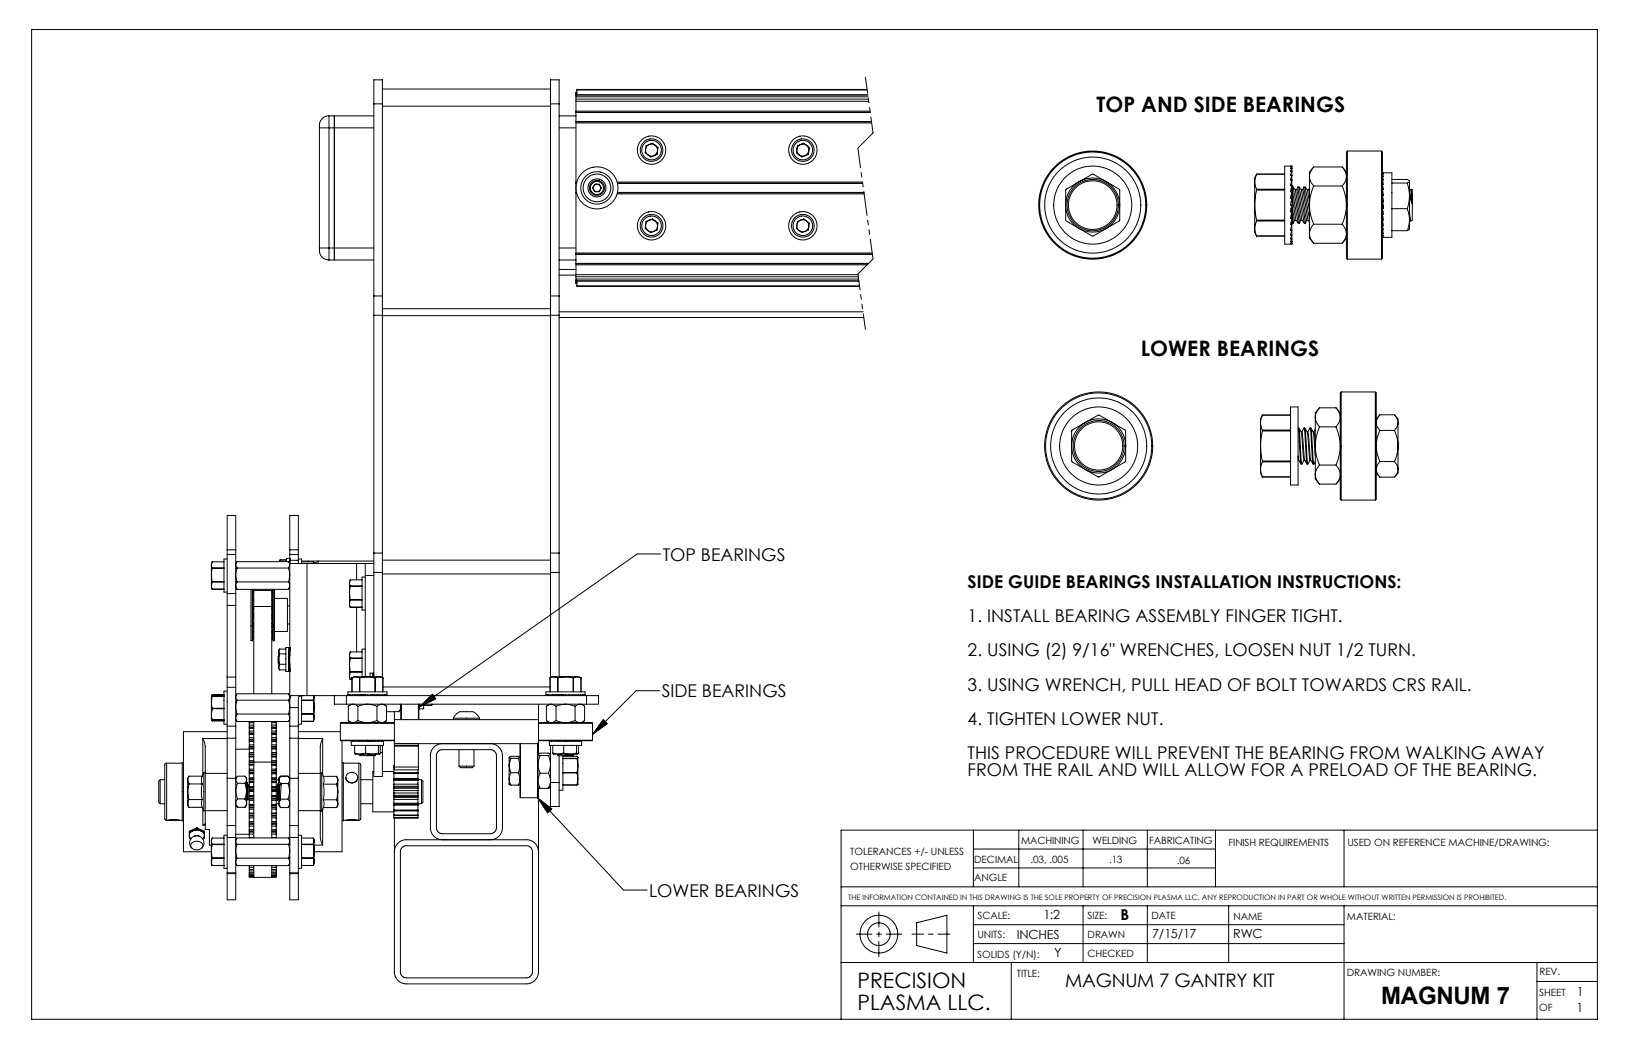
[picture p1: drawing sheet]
<svg xmlns="http://www.w3.org/2000/svg" width="432mm" height="279mm" viewBox="0 0 432 279" stroke-linecap="round" stroke-linejoin="round" font-family="sans-serif">
<g fill="none" stroke="#000" stroke-width=".26">
<path d="M8.4 7.8h414v261.6h-414zM84.5 33.8v32.7l.3 .9 .6 .7 .7 .5 .9 .1M85.1 31.5l.9-.7 1-.2v3.2h-2.5v-1.3zM87 30.6h1.4v3.2h-1.4v34.9M88.4 33.8h10.4M88.4 33.8v34.9h10.4M98.8 30.6h-10.4v3.2M98.8 27.5h2.3M101.1 28.1h44.5M101.1 23.5h44.5M145.6 27.5v55.8M147.8 27.5h-2.2v-6.4h2.2v157.8"/>
<path d="M147.8 33.8h4.5M147.8 30.6h4.5M152.3 25.1h77.2M152.3 29.4h77.8M152.3 26.2h77.3M152.3 32.5h78.2M152.3 29.7h77.8M152.3 32.1h78.1M152.3 29.6h77.8M152.3 26.8h77.4M152.3 25.6h77.3M152.3 24.6h.2"/>
<path d="M152.5 24.4h-.2v7.8M152.5 23.8h76.8M170.7 39.5l.2-.7 .7-.6 .9-.1 .7 .3 .5 .6 .2 .9-.4 .8-.6 .4M170.7 39.5l.1 .8 .6 .7 .7 .3 .8-.2M170.8 38.6l1.7-.7 1.5 1.1-.2 1.8-1.7 .7-1.5-1.1zM210.7 39.5l.6-1.1 1.2-.3 1.1 .7 .3 1.1M210.7 39.5l.1 .7 .3 .5 1 .6 1.2-.4 .5-1M210.8 38.6l1.7-.7 1.5 1.1-.3 1.8-1.7 .7-1.4-1.1zM228.9 20.5l.5 4.1M229.3 23.6h-76.8v1.5M229.6 25.9l.1 1.3M229.9 28.4l.2 1.3"/>
<path d="M230.3 30.9l.5 4.2M230.5 32.2h-78.2v15.9M230.8 35.1l-4 4 .7 5.2M356.3 39.9h9l.2 .3v28l-.2 .3M356.3 39.9l-.3 .3v28l.3 .3M356.3 39.9v28.6M365.3 39.9v28.6M152.3 51.2h.2M152.3 48.1h.2M152.3 48.5h.1M152.3 50.9h.1M152.3 48.1v2.9"/>
<path d="M152.3 51.2v18.5M152.3 48.4h.1M152.4 51l-.1 .2M157 46.1l-1.3 .6-.9 1-.6 1.4 .1 1.4 .6 1.3 1 .9 1.3 .6 1.5-.1 1.3-.6 .9-1 .6-1.3-.1-1.4-.6-1.4-1-.9-1.3-.5h-1.5M157.3 48.7h1.1l.6 1-.6 1h-1.1l-.6-1zM158.4 48l1 .8 .2 .6-.1 .7-.8 1.1-.7 .2h-.6l-1.1-.9-.2-.5 .1-.8 .8-1 .7-.3 .7 .1M158.4 47.8l.6 .3 .6 .6 .2 .7-.1 .8-.3 .7-.6 .5-.7 .2h-.8l-.6-.4-.6-.6-.2-.7 .1-.9 .3-.5 .6-.6 .7-.2 .8 .1M158.5 47.4l.8 .4 .6 .6 .3 .8v1l-.4 .8-.6 .7-.9 .3h-1l-.8-.4-.6-.6-.4-.9v-1l.4-.8 .6-.6 1-.4 1 .1M163.2 51.2h65.3M163.2 48.1h64.9l.1 1.3M163.3 51h65.2M163.3 48.4h64.8"/>
<path d="M163.3 48.5h64.8M163.3 50.9h65.2M170.7 59.5l.2-.7 .7-.6 .9-.1 .7 .3 .5 .6 .2 .9-.4 .8-.6 .5M170.7 59.5l.1 .8 .6 .7 .7 .3 .8-.2M170.8 58.6l1.7-.7 1.5 1.1-.2 1.8-1.7 .7-1.5-1.1zM171.5 56l-1.4 .6-1 1-.5 1.5v1.5l.6 1.3 1 .9 1.5 .6 1.5-.1 1.3-.6 .9-1 .6-1.5-.1-1.4-.6-1.3-1-1-1.5-.5h-1.3M210.7 59.5l.6-1.1 1.2-.3 1.1 .7 .2 1.2-.5 .9-1.2 .4-1-.6-.3-.5-.1-.7M210.8 58.6l1.7-.7 1.5 1.1-.3 1.8-1.7 .7-1.4-1.1zM211.5 56l-1.4 .6-1 1-.5 1.5v1.5l.6 1.3 1 .9 1.5 .6 1.5-.1 1.3-.6 .9-1 .6-1.5-.1-1.4-.6-1.3-.9-1-1.5-.5h-1.4M227.7 45.6l.2 1.3M228.4 50.6l.9 6.3M229.4 58.2l.2 1.3"/>
<path d="M281.8 54.2l.3 2.1 .7 1.6 1.2 1.5 1.4 1M281.8 54.2l.1 4.1 3.5 2.1M285.3 48l-1.4 1.1-1.2 1.5-.6 1.4-.3 2.2M285.4 48l3.4-2 3.7 2M285.4 48l-3.5 2.1-.1 4.1M292.5 48l1.8 1.4 1 1.5 .6 1.9 .2 1.9-.4 1.6-.6 1.6-1.2 1.5-1.4 1M292.5 48l3.6 2.2v8.1l-3.6 2.1M292.5 48l-1.9-.8-2-.1-1.7 .2-1.5 .7M332.3 50.2a16.4 16.4 0 0 0 0 8M332.3 58.4l-.5 2 .5 2M332.3 46l-.5 2 .5 2M332.3 46h.1"/>
<path d="M332.3 46l-.5 1.1v14.3l.5 1M332.3 46h7.4M332.3 58.2h7.4M332.3 50.2h7.4M332.3 58.4h7.4M332.3 50v.2M332.3 58.2v.2M332.3 50h7.4M341.4 53.4h.3M341.4 55l.3 .1zM341.4 55.1l.2 .9M341.5 56.6h.2h-.2l.1 1.1"/>
<path d="M341.5 51.8h.2M341.5 50.5h.2M341.5 58.3h.2l-.2 .1M341.5 58.1l.1 1.3M341.5 48.8l.1 .3M341.5 59.6l.1 1.3M341.5 50h.2M341.6 57.3h.1M341.6 47.4v.2M341.6 46.2v.1M341.6 51.1h.1M341.6 58.7h.1"/>
<path d="M341.6 58.8h.1M341.6 49.7h.1M341.6 55.8h.1M341.6 57.9h.1M341.6 49.4h.3M341.6 59h.4M341.6 45.2v.1M341.6 49.4v9.7M341.6 52.6h.1M341.6 58.9h.1M341.6 43.9l-.4 .1h.4M341.6 44l-.4 .5h.4"/>
<path d="M341.6 44.5l-.4 .8h.4M341.6 45.3l-.4 1h.4M341.6 46.3l-.4 1.3h.4M341.6 47.6l-.4 1.5h.4M341.6 49.1l-.4 1.6h.4M341.6 50.7l-.4 1.7h.4l-.4 1.8h.5M341.6 56l-.4 1.7h.4M341.6 57.7l-.4 1.7h.4M341.6 59.4l-.4 1.5h.4M341.6 54.2l-.4 1.8h.4M341.6 43.9h-1.9v20.6h1.9v-.6M341.6 43.9v.1"/>
<path d="M341.6 44.5h.1M341.6 50.7l-.2 1.7M341.6 49.1l-.1 1.6M341.6 47.6l-.1 1.5M341.6 46.3l-.1 1.3M341.6 45.3v1M341.6 44.5v.8M341.6 44v.5M341.7 50.2l1.6 8.8M341.7 52.3l1 6M341.7 56.9l.3 2.1M341.7 54.8l.6 3.5"/>
<path d="M341.9 49.5l1.7 9.5M341.9 49.4l.6 .8M342.3 58.3l-.3 .7M342.5 50.2l1.4 8.1M342.7 58.3l.6 .7M342.7 58.3h-.4M342.9 50.1l1.4 8.2M342.9 50.1l-.4 .1M343.2 49.5l1.7 9.5M343.2 49.4h.3M343.2 49.4l-.3 .7M343.3 59h.3"/>
<path d="M343.5 49.5l1.7 9.5M343.5 49.4l.6 .8M343.9 58.3l-.3 .7M344.1 50.2l1.4 8.1M344.3 58.3l.6 .7M344.3 58.3h-.4M344.5 50.1l1.4 8.2M344.5 50.1l-.4 .1M344.8 49.5l1.4 8.4M344.8 49.4h.3M344.8 49.4l-.3 .7M344.9 59h.3"/>
<path d="M345.1 49.5l1.1 6.1M345.1 49.4l.6 .8M345.5 58.3l-.3 .7M345.7 50.2l.5 3.3M345.9 58.3l.3 .4M345.9 58.3h-.4M346.1 50.1l.1 1M346.1 50.1l-.4 .1M346.2 49.7l-.1 .4M347.4 49.2a12 12 0 0 0 0 10.1h7.5M347.4 59.3a3.4 3.4 0 0 0 0 5M347.4 44.1a3.4 3.4 0 0 0 0 5.1"/>
<path d="M347.4 44.1l-1.2 1.4v17.4l1.2 1.4M347.4 49.2h7.5M347.4 44.1h7.5M354.9 49.2a12.2 12.2 0 0 1 0 10.1M354.9 59.3a3.4 3.4 0 0 1 0 5h-7.5M354.9 44.1a3.4 3.4 0 0 1 0 5.1M354.9 44.1l1.1 1.4M365.5 53.4l.3 1.4M365.5 51.7l.2 1.7M365.5 47.6l.2 4.1M365.5 46.1l.1 1.5M365.5 48h.1"/>
<path d="M365.5 46.7l.1 .9M365.6 47.6h-.1M365.6 58.4l-.1 1.2M365.6 59.7l-.1 1.1M365.6 57.1l-.1 1.1M365.7 45.7h2.3v17h-2.5h.3l-.3-.3h.3l-.3-.7h.3l-.3-.9h.3l-.3-1.2h.3l-.3-1.4h.3l-.3-1.5h.3l-.3-1.6h.3l-.3-1.7h.3l-.3-1.7h.3l-.3-1.5h.3l-.3-1.4h.3l-.3-1.2h.3l-.3-.9h.3l-.3-.6h.3l-.3-.4h.3h-.3M365.7 56l-.2 .7M365.8 54.8v.3M365.8 54.8l-.3 .3M368 47.4h4.1l.6 .4M368 48.4h4.1M368 55.2h4.1"/>
<path d="M372.1 55.2l.6 2.9M372.1 55.2l.6-3.4v6.3M372.1 48.4l.6-.5v3.9zM372.7 58.1l-.6 2.9M372.7 58.1v2.5l-.6 .4M372.7 51.4l.6 2.3M372.7 57.3l.2 1M372.7 50.2l.6 3.5M372.9 58.3l.1 .1M372.9 58.3h-.2M373.1 50.1l.2 1.2M373.1 50.1l-.4 .1"/>
<path d="M373.1 50l.2 1.3M373.1 50v.1M373.1 50l.3 .2v8.1l-.4 .1-.3-2.1M373.3 51.3v2.4M84.5 65.6h14.3M88.4 65.6v3.1h-1.4M98.8 78.2h2.3M145.6 78.2h2.2M147.8 65.6h4.5M147.8 72.7h4.5M147.8 68.7h4.5M147.8 71.2h4.5"/>
<path d="M152.3 74.3h74.8M152.3 74.2v.8h.2M152.3 70h77M152.3 66.9h78.3M152.3 73.2h74.6M152.3 74.2h74.8M152.3 67.2h78.4M152.3 69.6h77.4M152.3 70v3.8M152.3 72.6h74.6M152.3 67.1h78.4M152.3 74.8h.2"/>
<path d="M152.5 74.3v1.4h74.8M152.5 75.6h74.8M227 73.8h-74.7v.4M227.6 77.9l.2 1.2M229.6 69.7h-77.3v.3M229.8 60.7l.2 1.3M230.1 63.2l.7 5.3-4 3.9 .6 4.2M285.4 60.4l1.3 .6 1.8 .3 1.9-.1 2.1-.8M285.4 60.4l3.4 2 3.7-2M332.3 62.4h.1M332.3 62.4h7.4M341.6 61v1.1"/>
<path d="M341.6 62.2v1M341.6 63.2v.7M341.6 60.9l-.4 1.2h.4M341.6 62.1l-.4 1.1h.4M341.6 63.2l-.4 .7h.4M341.6 63.9l-.4 .5h.4l-.4 .1M356 62.9l-1.1 1.4M356.3 68.5h9M365.5 62.4h.1M365.5 62.7h.1M365.5 60.5h.1M365.5 60.8h.1"/>
<path d="M365.5 61.7h.1M365.6 60.9l-.1 .8M368 61h4.1M98.8 83.3h2.3M101.1 83.4h44.5M101.1 81.6h44.5M147.8 83.3h-2.2v62.9M147.8 82.4h80.4M147.8 83.9h80.6M227.9 80.4l.2 1.2M228.3 82.9l.5 4.2M286.9 111.7l3.5-2 3.7 2"/>
<path d="M286.9 111.7l1.6-.7 1.8-.3 2.3 .3 1.5 .7M286.9 111.7l-1.5 1.1-1.1 1.5-.6 1.4-.3 1.7 .1 2.1 .8 1.9 .9 1.2 1.7 1.5M286.9 111.7l-3.5 2.2v8l3.5 2.2M294.1 111.7l1.3 1 1.2 1.5 .7 1.6 .4 1.9-.4 2.3-.6 1.4-1 1.4-1.6 1.3M294.1 111.7l3.5 2.2v8l-3.5 2.2M333.8 113.9a16.4 16.4 0 0 0 0 8M333.8 109.7a4.3 4.3 0 0 0 0 4M333.8 109.7h.1M333.8 109.7h7.4M333.8 109.7l-.5 1v14.3l.5 1.1M333.8 113.9h7.4M333.8 113.7v.2"/>
<path d="M333.8 113.7h7.4M341.2 107.6h2v20.6h-2zM343.4 113.1h-.2l.7 8.8 .1 .7 .2 .1M344 114.2h.2M344.2 114.2l.6-1.1 .7 8.8 .1 .7 .2 .1M344.2 114.2l.8 7.4M344.8 113.1h.2M345.6 114.2h.2M345.8 114.2l.8 7.4M346.4 113.2l.6 8.7 .2 .7 .2 .1M346.6 113.1h-.2l-.6 1.1M347.2 114.2h.2"/>
<path d="M347.4 114.2l.4 3.4M347.8 113.5l-.4 .7M348.9 112.8a12.2 12.2 0 0 0 0 10.1h4.4M348.9 107.8a3.4 3.4 0 0 0 0 5M348.9 107.8l-1.1 1.4v17.4l1.1 1.4M348.9 112.8h4.4M348.9 107.8h4.4M353.3 112.8a12 12 0 0 1 0 10.1M353.3 107.8a3.4 3.4 0 0 1 0 5M353.3 107.8l1.1 1.4M354.6 103.6h9.1l.2 .3v28l-.2 .3M354.6 103.6l-.2 .3v28l.2 .3"/>
<path d="M354.6 103.6v28.6M363.7 103.6v28.6M364.9 109.6a2.71 2.71 0 0 0 0 4.2M364.9 113.8a9.3 9.3 0 0 0 0 8.2h3.8M364.9 109.6l-1 1.1M364.9 109.6h3.8M368.7 109.6a2.71 2.71 0 0 1 0 4.2h-3.8M368.7 113.8a9.3 9.3 0 0 1 0 8.2M368.7 109.6l1 1.1v14.3l-1 1.1M286.9 124.1l1.9 .7 1.4 .2 1.7-.1 2.2-.8M286.9 124.1l3.5 2 3.7-2M333.8 122.1a4.3 4.3 0 0 0 0 4"/>
<path d="M333.8 126.1h.1M333.8 126.1h7.4M333.8 121.9h7.4M333.8 122.1h7.4M333.8 121.9v.2M343.2 120.5l.2 1.1M343.3 121.6l.7 1M344.8 121.6l-.6 1.1-.7-9.5a4.6 4.6 0 0 1 .8 3.3l.4 4.8 .9 1.3M346.4 121.6l-.6 1.1-.8-9.5a4.6 4.6 0 0 1 .9 3.3l.4 4.8 .9 1.3M347.8 120.4l-.2-3.2a5.9 5.9 0 0 0-1-4l.8 9.5 .4-.7M348.9 122.9a3.4 3.4 0 0 0 0 5.1M353.3 122.9a3.4 3.4 0 0 1 0 5.1h-4.4"/>
<path d="M354.4 126.6l-1.1 1.4M354.6 132.2h9.1M363.9 125l1 1.1M364.9 122a2.71 2.71 0 0 0 0 4.1M368.7 122a2.71 2.71 0 0 1 0 4.1h-3.8M56.1 155.7h.1M56.1 150.2a7.8 7.8 0 0 0 0 3.7M56.1 153.9l-.2 .9 .2 .9M56.1 148.5l-.2 .8 .2 .9M56.1 148.5l-.2 .4v6.4l.2 .5M56.1 155.7h3.1M56.1 153.9h3.1"/>
<path d="M56.1 153.7h3.1M56.1 150.2h3.1M56.1 150.1h3.1M56.1 148.5h3.1M60.1 147.8h-.9v8.7h.9M60.1 146.6h2.2M60.1 145.3h2.2M60.1 156.9h2.2M62.3 153.6v.2M62.3 150.2h.1M62.3 155.3l.4 .5M62.6 148.5l-.3 .4"/>
<path d="M62.7 153.8a1.68 1.68 0 0 0 0 2M62.7 150.2a5.4 5.4 0 0 0 0 3.6M62.7 150.2h13.6M62.7 153.8h13.6M66.4 155.8v13.5l.3 .1M66.4 155.8h.1M66.7 155.8v13.6M66.8 155.8l.1 .4M66.9 156.6h.2M66.9 158.6h.2M66.9 158.4h.2M66.9 156.2v12.7"/>
<path d="M66.9 158.8h.2M66.9 159.8h.2M66.9 157.1h.2M66.9 157.8h.2M66.9 156.3h.2M66.9 156.2h.2M71.9 156.6h.2M71.9 158.6h.2M71.9 158.4h.2M71.9 158.8h.2M71.9 159.8h.2M71.9 157.1h.2"/>
<path d="M71.9 157.8h.2M71.9 156.3h.2M71.9 156.2h.2M72.1 156.2v12.7M72.2 155.8l-.1 .4M72.2 155.8v13.6M72.6 155.8h.1M72.6 155.8v13.5l-.4 .1M72.6 158.2h3.4v8.7h-3.4M74.1 148l-.2 .5M74.1 148h1.6M76.3 153.8a1.68 1.68 0 0 1 0 2h-13.6"/>
<path d="M76.3 150.2a5.4 5.4 0 0 1 0 3.6M76.3 148.5h-13.6l-.4 .8 .4 .9M76.6 147.6v1.3M76.6 147.6h.1M76.6 148.4h.1M76.6 147.8h.1M76.6 146.6h2.3M76.6 155.3l-.3 .5M76.6 148h.1M76.6 147.9h.1M76.6 148.2h.1M76.6 148.1h2.3"/>
<path d="M76.6 145.3h2.3M76.6 147.6h-.9v.9M78.9 147.8h.8v1.1M78.9 148.9v-12.7h-2.3v48.5M79.7 148.3h1.8v.2M79.7 148.5h3.1M81.2 148.9v35M81.5 148.3h17.3M82.8 148.5l.2 .4zM83 148.8h.7l.1 .1M83.7 148.8v.1M84.1 148.3v.6"/>
<path d="M92.6 155a7.8 7.8 0 0 0 0 3.6M92.6 158.6l-.2 1 .2 .9M92.6 153.3l-.2 .8 .2 .9M92.6 153.3l-.2 .4v6.4l.2 .4M92.6 158.6h3.1M92.6 158.5h3.1M92.6 155h3.1M92.6 154.9h3.1M92.6 153.3h3.1M94.3 148.9h2.3v3.2M94.3 148.9h-17.7l-.3-.3 .3 .8-.3 .8M94.3 148.9v4.4"/>
<path d="M96.6 152.5h-.9v8.8h.9M96.6 148.9h2.2M98.8 152.1h-2.2v26.8M98.8 146.2h2.3M98.8 151.3h2.3M101.1 148.1h44.5M101.1 151.7h44.5M145.6 146.2v5.1h2.2M145.6 151.3v27.8M145.6 146.2h2.2M174.7 146.4h-6.2l-57.6 40.5M60.1 160v-23.8h2.2v101.6h-2.2v-6.9"/>
<path d="M60.1 179v12.9M60.1 179h2.2M62.3 160h-2.2v19M66.9 168.9l-.2 .5M66.9 162.5h.2M66.9 163.3h.2M66.9 161h.2M66.9 164.7h.2M66.9 163.1h.2M66.9 162.7h.2M66.9 160.3h5.2M66.9 160.9h.2"/>
<path d="M66.9 160.5h.2M66.9 165.5h.2M66.9 164.8h.2M66.9 165.2h.2M66.9 167h.2M66.9 167.2h.2M66.9 162.2h.2M66.9 163.5h.2M66.9 165.8h.2M66.9 166.8h.2M66.9 167.6h.2M66.9 168.3h.2"/>
<path d="M66.9 168.7h.2M66.9 168.9h.2M71.9 162.5h.2M71.9 163.3h.2M71.9 161h.2M71.9 164.7h.2M71.9 163.1h.2M71.9 162.7h.2M71.9 160.9h.2M71.9 160.5h.2M71.9 165.5h.2M71.9 164.8h.2"/>
<path d="M71.9 165.2h.2M71.9 167h.2M71.9 167.2h.2M71.9 162.2h.2M71.9 163.5h.2M71.9 165.8h.2M71.9 166.8h.2M71.9 167.6h.2M71.9 168.3h.2M71.9 168.7h.2M71.9 168.9h.2M72.1 168.9h.1"/>
<path d="M72.1 168.9l.1 .5M73.7 173.3l-.1 .1v1.8l.1 .2M73.9 177v.1M73.9 175.6l-.2 .7 .2 .8M73.9 172.8a4.6 4.6 0 0 0 0 2.8M73.9 171.6l-.2 .6 .2 .6M73.9 177.1h1.7M73.9 171.6h1.7M73.9 171.6l-.2 .4v4.7l.2 .4M73.9 175.6h1.7M73.9 172.8h1.7M76 160.2h.6"/>
<path d="M76 164.9h.6M76.4 171.2l.1 6.3zM76.4 174.5l.1 .4M76.4 175.1l.1 .2M76.5 172.7l.1 .6M76.5 173.9l-.1 .1M76.5 173.3l-.1 .2M76.5 172h.1M76.5 176.7h.1M76.5 171.6h.1M76.5 175.5h.1M76.5 171.3h.1"/>
<path d="M76.5 171.2h.1M76.5 175.5l.1-.1v.8M76.5 173.1v2.4M76.6 173.1h.1M76.6 172h.1M76.6 176.7h.1M76.6 171.6h.1M76.6 171.3h.1M76.6 171.2h.1M76.6 173.3h.1M76.6 172.2v.9M76.6 173.3v-2.1h-1v6.3h1v-2"/>
<path d="M92.6 160.5h.1M92.6 174.1a7.8 7.8 0 0 0 0 3.6M92.6 177.7l-.2 .9 .2 1M92.6 172.3l-.2 .8 .2 1M92.6 172.3l-.2 .5v6.3l.2 .5M92.6 160.5h3.1M92.6 179.6h.5M92.6 177.7h3.1M92.6 177.5h3.1M92.6 174.1h3.1M92.6 173.9h3.1M92.6 172.3h3.1"/>
<path d="M92.6 179.6h.1M93.1 179.2l1-.3 1 .3M93.1 179.2h.1M93.1 179.2l.5-.3h7.1l.5 .3M93.1 179.2v3.7M94.3 160.5v11.8M95.1 179.2h.1a7.9 7.9 0 0 1 3.9 0M95.1 179.2v3.7M95.2 179.2v3.7M96.6 171.6h-.9v7.3M98.8 178.6h.1M98.8 177.9l-.2 .1h.2l-.2 .6h.2"/>
<path d="M98.8 178.6l-.1 .3M98.8 177.9v.7M98.8 177.9h-.9v1M98.8 178.6v.3M98.8 178.9v-157.8h2.3v158M99.1 179.2h.2M99.1 179.2v3.7M99.3 179.2l.9-.3 1 .3M99.3 179.2v3.7M101.2 179.2h.1M101.2 179.2v3.7M145.5 179.2l1-.3 .9 .3"/>
<path d="M145.5 179.2h.1M145.5 179.2l.5-.3h7.1l.5 .3M145.5 179.2v3.7M147.4 179.2h.2M147.4 179.2v3.7M147.6 179.2a7.9 7.9 0 0 1 3.9 0M147.6 179.2v3.7M151.5 179.2a2.52 2.52 0 0 1 2.1 0M151.5 179.2v3.7M151.6 179.2v3.7M153.6 179.2h.1M153.6 179.2v3.7"/>
<path d="M53.6 195.2l.7 2.1v21.9h1.1v4.2h.5M53.6 195.2v9.6M53.6 195.2h6.5M55.9 183.9l.2 .2M55.9 190.2v.1M55.9 183.9v6.3M55.9 190.2l.2 .1M55.9 183.8v.1M56 190.3l.1 .2M56.1 190.4v.1M56.1 187.3l-.2 1.5 .2 1.5M56.1 184.1a6.4 6.4 0 0 0 0 3.2"/>
<path d="M56.1 187.3h3.1M56.1 190.5h3.1M56.1 190.3h.1M56.1 190.5h.1M56.1 190.3h3.1M56.1 187.2h3.1M56.1 184.1h3.1M56.1 184h3.1M59.2 183.6h-3.1l-.1 .2M59.2 183.8l-3.3 .1M60.1 191.9v3.2h2.2M60.1 193.4h-11.6v31.7h7.4"/>
<path d="M60.1 182.7h-.9v8.7h.9M60.1 185.4v.1M60.1 191.9h2.2M60.1 181.7h2.2M60.1 195.1v26.3M62.3 185.5h.1M62.3 198h3.6M62.3 190.2l.4 .5M62.6 183.5l-.3 .4M62.6 183.5l-.3 .7 .4 .9M62.7 183.4h13.6l.3 .8-.3 .9a5.4 5.4 0 0 1 0 3.6M62.7 190.7h13.6"/>
<path d="M65.9 199.3h1.2M65.9 199.9h1.2M65.9 199.5h1.2M65.9 197.9h1.2M65.9 197.3h1.2M65.9 197.5h1.2M65.9 195.4h1.2M65.9 195.7h1.2M65.9 194h1.2M65.9 193.7h1.2M65.9 192.4h1.2M65.9 192.2h1.2"/>
<path d="M65.9 190.8h1.2M65.9 190.7v1M65.9 192.2v1.1M65.9 193.7v1.3M65.9 195.4v1.5M65.9 197.3v1.6M65.9 199.3v1.8M65.9 198h1.2M65.9 196h1.2M65.9 194.2h1.2M65.9 192.5h1.2M65.9 191h1.2"/>
<path d="M67.1 198.9h-1.2v.4M67.1 196.9h-1.2v.4M67.1 195h-1.2v.4M67.1 193.3h-1.2v.4M67.1 191.7h-1.2v.5M67.1 183.4v-27.3h4.8v27.3M67.1 190.7v10.7h-1.2M71.9 199.3h1.1M71.9 199.9h1.1M71.9 199.5h1.1M71.9 197.9h1.1M71.9 197.3h1.1"/>
<path d="M71.9 197.5h1.1M71.9 195.4h1.1M71.9 195.7h1.1M71.9 194h1.1M71.9 193.7h1.1M71.9 192.4h1.1M71.9 192.2h1.1M71.9 190.8h1.1M71.9 198.9h1.1M71.9 190.7v30.8M71.9 198h1.1M71.9 196.9h1.1"/>
<path d="M71.9 196h1.1M71.9 195h1.1M71.9 194.2h1.1M71.9 193.3h1.1M71.9 192.5h1.1M71.9 191.7h1.1M71.9 191h1.1M73 190.7v30.8M76.3 188.7h-13.6a1.68 1.68 0 0 0 0 2M76.3 188.7a1.68 1.68 0 0 1 0 2M76.3 185.1h-13.6a5.4 5.4 0 0 0 0 3.6M76.3 183.5l.3 .4"/>
<path d="M76.6 184.7l.1-.5 .4-.3h81.2v2.2h-3.2M76.6 191.9v3.2h2.3M76.6 190.2l-.3 .5M76.6 187v4.9M76.6 195.1v35.6M76.6 191.9h2.3M76.7 185.1l-.1 .1M76.7 188.6l-.1 .1M78.9 193.4h11.1M78.9 187v50.8h-2.3v-6.9M78.9 195.2h6.4M79.7 183.9v7.5h-.8"/>
<path d="M79.7 188.8h3.1M79.7 190.7h3.1M79.7 188.7h3.1M79.7 185.2h3.1M79.7 185h3.1M80.2 183.9l-1 .1-.2 .3-.1 2.7h-2.3v-2.3M82.8 185.2a7.3 7.3 0 0 1 0 3.5M82.8 188.7a2.6 2.6 0 0 1 0 2M82.8 185l.3-1.1v6.3l-.3 .5h-3.1M82.8 185v.2M82.9 190.6l-.1 .1M85.3 195.2l-.6 2.1v17"/>
<path d="M85.3 195.2v9.6M88.4 183.9v2.2h66.7M90 191.2h14.3l-14.2-.2-.1 4.7M90 195.7h14.3zM90.4 195.8v29.3h-7.3M91.6 183.9v2.2M92 183.6l.1 .2M92.1 183.8v-.2l.2 .2M92.1 183.8l-.1-.9h10.3v.9M92.1 186.7l.3-.2a1.65 1.65 0 0 1 2.2 .2M92.1 186.7v3.8l.3 .2a1.65 1.65 0 0 0 2.2-.2M92.1 190.5l.7 .5"/>
<path d="M92.3 183.8h-.2M92.3 183.8v-.2l.4 .2M92.6 183.8h-.3M92.7 183.8v-.2l.5 .2M92.8 186.1l-.7 .6M92.9 195.8h8.5v1.2h-8.5zM93.1 183.8h-.4M93.2 183.8v-.2l.6 .2M93.7 183.8h-.5M93.8 199.1l.2 .3h1.2M93.8 199.1l1.4 .3M93.8 197v2.1"/>
<path d="M93.8 183.8v-.2l.8 .2M93.9 183.8v.1M94.4 183.8h-.6M94.4 195.8h.7M94.6 183.8v-.2l.8 .2M94.6 186.7l.7-.2a5.9 5.9 0 0 1 4.4 .2M94.6 190.5l.7 .2a5.9 5.9 0 0 0 4.4-.2M94.6 186.7v3.8M94.7 183.8v.1M94.8 183.8v.1M94.9 183.8v.1M95 199.5l.1 .2h4.1v-.1"/>
<path d="M95.1 183.8v.1M95.1 199.4h.1M95.1 199.4v.1M95.1 195.8h.6M95.2 183.8h-.6M95.3 183.8v.1M95.4 183.8v-.2l.8 .2M95.4 183.8l.6 .1M95.6 199.4h-.5M95.6 183.8v.1M95.7 195.8h.1M95.9 195.8l.3 .1"/>
<path d="M95.9 183.8v.1M96.1 199.4l-1 .1M96.2 183.8v-.2l1 .2M96.3 183.8h.1M96.7 199.1l-1.5 .3M96.7 199.1l1.7 .3h-3.2M96.7 197v2.1M96.7 183.7l-.5 .1M96.7 183.7v.2v-.2M96.7 195.8l.1 .1M96.8 195.9h-.1M97.4 199.6h1.2"/>
<path d="M97.6 195.8l-.8 .1M97.6 183.7v.2M98 183.8v.1M98 183.7l.9 .1M98.4 183.8v.1M98.4 195.8l-.8 .1M98.6 199.4l-1.2 .2M98.7 183.8v.1M98.9 183.8v-.2l.8 .2M98.9 183.8l-1.7-.2v.3M98.9 183.8h.8M99 183.8v.1"/>
<path d="M99.2 199.6h-.6M99.2 199.6l-.1-.2-1.7 .2M99.2 199.6h.1M99.3 183.8v.1M99.4 183.8v.1M99.5 183.8v.1M99.7 186.7l.3-.2a1.62 1.62 0 0 1 2.2 .2M99.7 186.7v3.8l.3 .2a1.62 1.62 0 0 0 2.2-.2M99.7 183.8v-.2l.8 .2M99.7 183.8h.8M99.9 195.8l-1.5 .1M100 183.8h-.3"/>
<path d="M100.1 199.1l-1.7 .3h1.9M100.1 197v2.1M100.1 199.1l.2 .3M100.5 183.8v-.2l.6 .2M100.5 183.8h.6M100.5 197v2.1l-.2 .3M100.5 198.9h.6M100.6 183.8h-.1M101.1 198.9v6.4h-2.3v-5.6M101.1 197v1.9M101.1 183.8h.5M101.2 183.8h-.1"/>
<path d="M101.2 181.6h44.3M101.5 186.1l.7 .6M101.6 183.8v-.2l.4 .2M101.6 183.8l-.5-.2v.3M101.6 183.8h.4M101.7 183.8h-.1M102 183.8v-.2l.2 .2M102 183.8h.2M102.2 190.5l-.7 .5M102.2 186.7v3.8M102.2 183.8v-.2l.1 .2M102.2 183.8h.1"/>
<path d="M104.3 188.1v9h6.3h-6.3v5.7M104.3 190.2h38.1M104.3 196.6h38.1M105.8 186.1a1.63 1.63 0 0 1-.3 2h-3.3M106 187.5l-.5 .6M106 186.1l.1 4.1v-4.1M110.6 186.1v4.1l.2-4.1v.3M110.6 196.6v6.9h-6.3v-.7M110.8 186.2h.1M110.8 186.4h.1M110.8 186.9h.1M110.8 187.2h.1"/>
<path d="M110.8 186.4v.5M110.8 186.9v.3M110.8 186.1v1.3M112 186.1v1.3l-1.2-.1M112 186.5h2.1M114.1 186.1v.4M114.3 186.1l-.2 .4M115.8 198.6l.9-.4h13.2l1 .6 .4 .9v19.1l-.2 .7-.4 .5-1 .4h-12.7l-.7-.2-.6-.4-.3-.8v-19.5zM117 196.6l-1.3 .2-1 .7-.5 .8-.4 1.1v19.7l.4 1.2 .5 .7 1 .7 1.3 .3M119.9 189.8l.8-1.1 .9-.6h3.5l1.1 .9 .6 .8M119.9 189.8v.4M119.9 189.8h6.9"/>
<path d="M121.4 198.2v4.3M125.3 198.2v4.3M126.8 189.8v.4M129.7 196.6l1.3 .2 .9 .7 .7 1 .3 1.2-.1 19.6-.3 1-.6 .7-.9 .7-1.3 .3M137.6 196.6v14.3zM142.1 196.6v14.3zM142.4 195.7h14.3zM142.4 191.2h14.3zM142.4 186.1v13.1M142.8 199.7l-.5-.3 .5-.3h2.2l.6 .3-.6 .3 .1 .3a5.1 5.1 0 0 1-.1 4.4M144.4 183.6l.1 .2M144.5 183.8v-.2l.2 .2"/>
<path d="M144.5 183.8l-.1-.9h10.3v.9M144.5 186.7l.3-.2a1.65 1.65 0 0 1 2.2 .2M144.5 186.7v3.8l.3 .2a1.65 1.65 0 0 0 2.2-.2M144.5 190.5l.7 .5M144.7 183.8h-.2M144.7 183.8v-.2l.4 .2M145 199.7h-2.2l-.1 .3a5 5 0 0 0 .1 4.4M145 183.8h-.3M145.2 186.1l-.7 .6M145.3 195.8h8.5v1.2h-8.5zM145.5 183.8h-.4M145.6 197v9.8"/>
<path d="M146.1 183.8l-1-.2v.2M146.2 199.1l.2 .3h1.2M146.2 199.1l1.4 .3M146.2 197v2.1M146.2 183.8v-.2l.8 .2M146.2 183.8l-.6-.2v.3M146.7 183.8h.2M146.8 183.8h-.6M146.8 195.8h.6M147 183.8v-.2l1.4 .3M147 186.7l.7-.2a5.9 5.9 0 0 1 4.4 .2M147 190.5l.7 .2a5.9 5.9 0 0 0 4.4-.2"/>
<path d="M147 186.7v3.8M147.1 183.8v.1M147.2 183.8v.1M147.3 183.8v.1M147.4 199.5l.1 .2h4.1v-.1M147.4 183.8v.1M147.5 183.8v.1M147.5 199.4h.1M147.5 199.4l-.1 .1M147.5 195.8h.6M147.6 183.8h-.6M147.7 183.8v.1"/>
<path d="M147.8 199.7v13.5h-2.2v-6.4M148 199.4h-.5M148 183.8v.1M148.1 195.8h.1M148.3 195.8l.3 .1M148.5 199.4l-1.1 .1M148.6 183.8l-.8-.2-.1 .3M148.6 183.8v-.2l.9 .2M148.7 183.8h.1M148.8 199.9h3.8l.2 .3M148.8 199.7v9.2h-1M149.1 199.1l-1.5 .3"/>
<path d="M149.1 199.1l1.6 .3h-3.1M149.1 197v2.1M149.1 183.7l-.5 .1M149.1 183.7v.2v-.2M149.1 195.8l.1 .1M149.2 195.9h-.1M149.8 199.6h1.2M150 195.8l-.8 .1M150 183.7v.2M150.4 183.8v.1M150.4 183.7l.9 .1M150.7 183.8v.1"/>
<path d="M150.8 195.8l-.8 .1M151 199.4l-1.2 .2M151.1 183.8v.1M151.3 183.8v-.2l.8 .2M151.3 183.8l-1.8-.2v.3M151.3 183.8h.8M151.4 183.8v.1M151.5 199.4l-1.7 .2M151.6 199.4v.2M151.6 199.6h-.6M151.6 183.8v.1M151.8 183.8v.1"/>
<path d="M151.9 183.8v.1M152 183.8v.1M152.1 186.7l.3-.2a1.62 1.62 0 0 1 2.2 .2M152.1 190.5l.3 .2a1.62 1.62 0 0 0 2.2-.2M152.1 186.7v3.8M152.1 183.8v-.2l.7 .2M152.1 183.8h.7M152.3 195.8l-1.5 .1M152.3 183.8h-.2M152.4 199.1l-1.7 .3h2M152.4 197v2.1M152.4 199.1l.3 .3"/>
<path d="M152.8 183.8v-.2l.7 .2M152.8 183.8h.7M152.9 197v2.1l-.2 .3M153 183.8h-.2M153.5 183.8v-.2l.5 .2M153.5 183.8h.5M153.5 183.8h.1M153.9 186.1l.7 .6M154 183.8v-.2l.4 .2M154 183.8h.4M154.1 183.8h-.1M154.4 183.8v-.2l.2 .2"/>
<path d="M154.4 183.8h.2M154.6 190.5l-.7 .5M154.6 186.7v3.8M154.6 183.8v-.2l.1 .2M154.6 183.8h.1M155.1 183.9v2.2M156.7 191.2v4.5M174.5 182.6h-6.3l-11.5 11.5M42.4 212.4h1.2M42.4 206.1h1.2M42.4 206.1l-.4 .4v5.6l.4 .3M42.4 206.1v6.3"/>
<path d="M44.1 201.7l-.5 .4v14.4l.5 .3M44.1 216.8h4.1M44.1 201.7h4.1M44.1 201.7v15.1M44.3 216.8l1.5-.1 1.7 .1M48.5 201.6h-.3v15.4h.3M50 207.2a6.9 6.9 0 0 0 0 4.1M50 211.3a1.82 1.82 0 0 0 0 2.1M50 205.2a1.82 1.82 0 0 0 0 2M50 205.2l-.4 .5v7.2l.4 .5M50 205.2h3.5M50 211.3h3.5"/>
<path d="M50 213.4h3.5M50.9 219.6l-.6 .5-.2 .6M51.2 219.6l.8-.2 .9 .2M51.2 219.6h-.3M52 218.8l-1.9 .9v.3l.8-.4M52 218.8l2 .9v.3l-.9-.4M52 218.8v.4l-.8 .4M52 219.2l.9 .4M52.9 219.6h.2M53.1 219.6l.7 .5 .2 .6M53.4 207.2l-.1 2.6 .2 1.5M53.5 213.4l.4 1"/>
<path d="M53.5 211.3a2.6 2.6 0 0 0 0 2.1M53.5 205.2a2.6 2.6 0 0 0 0 2h-3.5M53.6 213.8v4.3h.7M53.9 204.2l-.4 1M53.9 214.4h.4M53.9 204.2h.4M53.9 204.2v10.2M54.3 218l-.3-.1-.4 .2M54.3 204.4h5.8M54.3 214.3h5.8M60.1 218.2h2.2M62.3 211.5l.1 .1"/>
<path d="M62.3 207.2l.2 .2M62.3 212.9l.5 .5M62.7 205.3l-.4 .4h-2.2M62.8 207.1a1.19 1.19 0 0 1 0-1.9h1.9a1.22 1.22 0 0 1 0 1.9M62.8 213.4h1.9M64.7 211.2h-1.9l-.1 .1a1.52 1.52 0 0 0 .1 2.1M64.7 211.2l.2 .1a1.52 1.52 0 0 1-.2 2.1M64.7 207.1h-1.9a4.8 4.8 0 0 0 0 4.1M64.7 207.1a4.8 4.8 0 0 1 0 4.1M64.8 205.3l.4 .4v7.2l-.5 .5M65.2 210.6l.1 .5M65.2 206.9v.1"/>
<path d="M65.2 211.2h.1M65.3 206.9l.3 .5-.1 4.1M65.6 208l-.3-1.1 .2 4.5-.2-.3M65.9 219.4h1.2M65.9 208.9h1.2M65.9 211.2h1.2M65.9 201.6h1.2M65.9 210.4h1.2M65.9 208.1h1.2M65.9 206.6h1.2M65.9 212.7h1.2M65.9 205.8h1.2"/>
<path d="M65.9 213.5h1.2M65.9 204.4h1.2M65.9 208.3h1.2M65.9 210.6h1.2M65.9 208.8h1.2M65.9 211.1h1.2M65.9 206.5h1.2M65.9 214.9h1.2M65.9 206h1.2M65.9 212.9h1.2M65.9 203.6h1.2M65.9 213.3h1.2"/>
<path d="M65.9 215.7h1.2M65.9 204.2h1.2M65.9 202.2h1.2M65.9 203.8h1.2M65.9 215.1h1.2M65.9 215.5h1.2M65.9 202h1.2M65.9 217.9h1.2M65.9 217.3h1.2M65.9 200h1.2M65.9 217.7h1.2M65.9 220h1.2"/>
<path d="M65.9 219.8h1.2M65.9 210.3h1.2M65.9 209.2h1.2M65.9 201.4v1.9M65.9 203.6v2M65.9 205.8v2.1M65.9 208.1v13.4M65.9 206.9h1.2M65.9 212.6h1.2M65.9 211.6h1.2M65.9 204.5h1.2M65.9 213.9h1.2"/>
<path d="M65.9 202.3h1.2M65.9 217.2h1.2M65.9 216.2h1.2M65.9 218.4h1.2M67.1 207.9h-1.2v.2M67.1 205.6h-1.2v.2M67.1 203.3h-1.2v.3M67.1 201.1h-1.2v.3M71.9 219.4h1.1M71.9 208.9h1.1M71.9 211.2h1.1M71.9 201.6h1.1"/>
<path d="M71.9 210.4h1.1M71.9 208.1h1.1M71.9 206.6h1.1M71.9 212.7h1.1M71.9 205.8h1.1M71.9 213.5h1.1M71.9 204.4h1.1M71.9 208.3h1.1M71.9 210.6h1.1M71.9 208.8h1.1M71.9 211.1h1.1M71.9 206.5h1.1"/>
<path d="M71.9 214.9h1.1M71.9 206h1.1M71.9 212.9h1.1M71.9 203.6h1.1M71.9 213.3h1.1M71.9 215.7h1.1M71.9 204.2h1.1M71.9 202.2h1.1M71.9 203.8h1.1M71.9 215.1h1.1M71.9 215.5h1.1M71.9 202h1.1"/>
<path d="M71.9 217.9h1.1M71.9 217.3h1.1M71.9 200h1.1M71.9 217.7h1.1M71.9 220h1.1M71.9 219.8h1.1M71.9 210.3h1.1M71.9 209.2h1.1M71.9 207.9h1.1M71.9 206.9h1.1M71.9 212.6h1.1M71.9 211.6h1.1"/>
<path d="M71.9 205.6h1.1M71.9 204.5h1.1M71.9 213.9h1.1M71.9 203.3h1.1M71.9 202.3h1.1M71.9 217.2h1.1M71.9 216.2h1.1M71.9 201.1h1.1M71.9 218.4h1.1M73 201.4h-5.9v20.1M73 212.4h.7M73 206.1h.7"/>
<path d="M73.3 209.6l.2 1.9 .1-.3M73.3 208l.3 3.2M73.3 207.5l.4 3.7M73.3 207.5l.1 4M73.6 207.1l-.3 .4M73.6 211.2h.1M73.7 207l.3 4.7 .4-4.7 .1 .1-.8 .6M73.7 207h-.1M73.7 211.2l.2 .3M73.7 212.3l.5 1.2M73.7 212.3v.6l.4 .5M74 205.4l-.1 .3"/>
<path d="M74.1 205.2l-.4 .5v3.5l.5-2.1M74.1 205.3l-.4 .5M74.1 213.4l.1 .1M74.2 207.4l-.1 .1M74.2 211.2l-.5 1.1M74.2 211.2l-.5-2v3.1M74.2 205.1h1.9M74.2 211.2h1.9M74.2 207.1h1.9M76.1 211.2a1.51 1.51 0 0 1 0 2.3h-1.9M76.1 207.1a4.6 4.6 0 0 1 0 4.1M76.1 205.2h-1.9a1.19 1.19 0 0 0 0 1.9"/>
<path d="M76.2 205.2l.4 .5M76.4 205.4l.1 .3M76.6 205.8l-.4-.5a1.11 1.11 0 0 1-.1 1.8M76.6 211.5v.1M76.6 207.3l-.1 .2M76.6 212.9l-.5 .6M76.6 205.7h2.3M76.6 218.2h2.3M78.9 204.4h5.8M78.9 214.3h5.8M84.7 204.3h.4l.4 .9M84.7 214.3v7l.6 2.1"/>
<path d="M84.7 214.4h.4M85.1 204.3v10.1M85.3 213.9v9.5h-2.2M85.5 213.5l-.4 .9M85.5 205.2l.2 .8-.2 1.3 .2 2.4-.2 1.7M85.5 211.4l.2 .8-.2 1.3M85.5 207.3h3.5M85.5 205.2h3.5M85.5 213.5h3.5M85.5 211.4h3.5M89 205.2a1.85 1.85 0 0 1 0 2.1M89 205.2l.3 .6v3.5l-.3-2"/>
<path d="M89.3 209.3v3.1l-.3-1zM89.3 212.4l-.3 1.1M89.3 212.4v.5l-.3 .6M90.4 201.6h.4v15.4h-.4M90.8 216.8h4.1M90.8 201.7h4.1M91.4 205.5a1.59 1.59 0 0 0 1.6 1.5 1.59 1.59 0 0 0 1.6-1.5M91.4 216.8l1.5-.1 1.7 .1M91.8 204.6a1.56 1.56 0 0 1 1.9-.3 1.56 1.56 0 0 1 .8 1.7 1.52 1.52 0 0 1-2.1 .8 1.52 1.52 0 0 1-.6-2.2zM94.9 201.7l.3 .1 .2 .4v14.1l-.2 .4-.3 .1M94.9 201.7v15.1M95.4 212.4h3.2"/>
<path d="M95.4 206.1h3.2M98.8 203.9h-.2v10.7h5.6M101.1 203.9h3.1M104.2 212.6h.1M104.2 214.4h6.3M104.2 207.8h6.3M104.2 210.8h6.3M104.2 206h6.3M104.2 212.6h6.3M104.2 215.6h6.3M104.2 208.4h6.3M104.2 207.3h6.3"/>
<path d="M104.2 211.3h6.3M104.2 216.2h6.3M104.2 208h6.3M104.2 203v.1M104.2 209h6.3M104.2 209.6h6.3M104.2 210.2h6.3M104.2 210.5h6.3M104.2 206.3h6.3M104.2 212.3h6.3M104.2 204.5h6.3M104.2 205.8h6.3"/>
<path d="M104.2 212.8h6.3M104.2 214.1h6.3M104.2 203h.1M104.2 215.4h6.3M104.3 203.1l-.1 1.1M104.3 202.4l-.1 .6M104.3 202.4h-.1M104.3 202.8h6.3M110.5 212.6h.1M110.5 212.4h.9M110.5 206.1h.9M110.5 203.5v12.7h-6.3v-12h6.3"/>
<path d="M111.4 206.1l.4 .4v5.6l-.4 .3M111.4 206.1v6.3M121.4 202.5l.4 .4h3.1l.4-.4M121.4 202.5h3.9M134.6 200.2l.5-.3h1.9l.5 .3-.5 .2M135.1 204.3l-.5-1.9v4.9l.5 .2M135.1 200.4l-.5-.2v2.2l.5-2h1.9M135.1 207.5h1.9M137 204.3h-1.9l-.1 .2a2.97 2.97 0 0 0 .1 3M137 204.3l.2 .2a3 3 0 0 1-.2 3M137 200.4a4.1 4.1 0 0 1 0 3.9M137.5 207.3l-.5 .2"/>
<path d="M137.6 210.9h4.5M142.1 210.9l22.8 24.4h6.2M142.3 208.1l.5 .3M142.4 208.2v48.7l-.2 1.1-.5 .8-1 .9-.9 .3-32.3 .1-1.5-.4-1.1-.9-.6-1.6v-41M142.8 208.4h2.2M145 204.4h-2.2l-.2 .5a3.7 3.7 0 0 0 .2 3.5M145 204.4l.3 .5a3.9 3.9 0 0 1-.3 3.5M145.6 208.1l-.6 .3M145.6 206.8h2.2M148.8 204.2h3.8M148.8 204.3h3.8M148.8 207.5h3.8"/>
<path d="M148.8 200.5h3.8M148.8 200.4h3.8M152.6 204.3l.2 1.6M152.6 200.5a7.3 7.3 0 0 1 0 3.7M152.6 200.4v.1M152.6 204.2v.1M152.8 205.9v1.4l-.2 .2M152.8 205.9l-.2 1.6M152.8 200.2v5.7M152.8 200.2l-.2 .2M257.4 219.4v15M269.4 219.4v15"/>
<path d="M286.4 219.4v15M303.4 219.4v15M321.4 219.4v15M355.4 219.4v15M422.4 219.4h-200v50M50.1 220.9l.4 .8M50.1 220v1.6l.4 .2M50.8 222.7a1.86 1.86 0 0 1 2.9 .7 1.67 1.67 0 0 1-1.7 1.3 1.67 1.67 0 0 1-1.6-1.3zM51.6 220.9l-.2 .1M52 220.9a1.89 1.89 0 0 0-1.7 1.2 1.89 1.89 0 0 0 .5 2.1M52.2 220.9h-.5M52.3 220.9l.4 .1"/>
<path d="M52.3 220.9a1.89 1.89 0 0 1 1.6 1.4 1.89 1.89 0 0 1-.6 1.9M54 220.9l-.4 .8M54 220.9v.7l-.4 .2M54 220v.9M56.1 228.7v.1M56.1 223.3a7.8 7.8 0 0 0 0 3.6M56.1 226.9l-.2 .9 .2 1M56.1 221.5l-.2 .8 .2 1M56.1 221.5l-.2 .5v6.3l.2 .5M56.1 228.8h3.1M56.1 226.9h3.1M56.1 226.8h3.1"/>
<path d="M56.1 223.3h3.1M56.1 223.1h3.1M56.1 221.5h3.1M60.1 230.7v.2h2.2M60.1 220.8h-.9v8.7h.9M60.1 230.7h2.2M62.3 226.7v.1M62.3 223.2v.1M62.3 221.4h-2.2v9.3M62.3 222l.3-.4-.3 .7 .4 .9M62.3 220.5h3.6M62.3 228.3l.4 .5"/>
<path d="M62.7 221.5h13.6l.3 .8-.3 .9a5.4 5.4 0 0 1 0 3.6M62.7 228.8h13.6M65.9 228.8v.5h1.2M65.9 229.8v.4h1.2M65.9 230.7v.3h1.2M65.9 231.3v.2h1.2M65.9 231.7l1.2 .1h-1.2M65.9 221.4h1.2M65.9 229.3v.5M65.9 230.2v.5M65.9 231v.3M65.9 231.5v.2"/>
<path d="M65.9 231.8h.1M65.9 220.5h1.2M65.9 229.8h1.2M65.9 230.7h1.2M65.9 231.3h1.2M65.9 231.7h1.2M67.1 228.8v3.1h4.8v-3.1M71.9 221.4h1.1M71.9 220.5h1.1M71.9 229.3h1.1M71.9 229.8h1.1M71.9 230.2h1.1"/>
<path d="M71.9 230.7h1.1M71.9 231h1.1M71.9 231.3h1.1M71.9 231.5h1.1M71.9 231.7h1.1M73 228.8v3h-1.1M76.3 226.8h-13.6a1.68 1.68 0 0 0 0 2M76.3 226.8a1.68 1.68 0 0 1 0 2M76.3 223.2h-13.6a5.4 5.4 0 0 0 0 3.6M76.3 221.6l.3 .4M76.6 230.7v.2h2.3M76.6 230.7h2.3"/>
<path d="M76.6 228.3l-.3 .5M76.6 221.4h2.3M76.7 223.2l-.1 .1M76.7 226.7l-.1 .1M78.9 220.8h.8v8.7h-.8M79.7 228.8h3.1M79.7 226.9h3.1M79.7 226.8h3.1M79.7 223.3h3.1M79.7 223.1h3.1M79.7 221.5h3.1M82.8 223.3a7.3 7.3 0 0 1 0 3.5"/>
<path d="M82.8 226.8a2.6 2.6 0 0 1 0 2M82.8 221.5l.3 .8-.3 .8M82.8 221.5l.3 .5v6.3l-.3 .5M82.8 223.1v.2M82.9 228.7l-.1 .1M104.3 225.1l.2-1.2 .7-1 .8-.6 1.1-.3h32.5l1.1 .3 .8 .6 .6 1 .3 1.2M106.3 224l.9-.4h32.2l.9 .4 .5 1.1v31.8l-.5 1.1-1.1 .5h-31.7l-1.2-.5-.4-.9v-32.2zM222.4 234.4h200M222.4 239.4h200M257.4 239.4v15M257.4 224.4h64M257.4 229.4h64"/>
<path d="M286.4 239.4v15M303.4 239.4v15M324.9 239.4v15M355.4 239.4v30M222.4 254.4h200M226.4 246.9h4.1M231.8 246.9h1.3M232.4 241v4.1M232.4 246.3v1.3M232.4 248.9v4M234.3 246.9h4.2M241.1 246.9h3.1"/>
<path d="M242.4 243.9l8-2v10l-8-2zM245.5 246.9h1.3M248 246.9h3.1M257.4 244.4h98M257.4 249.4h98M267.4 254.4v15M406.4 259.4h16M406.4 254.4v15"/>
<circle cx="172.3" cy="39.7" r="2.97"/>
<circle cx="172.3" cy="39.7" r="2.58"/>
<circle cx="172.3" cy="39.7" r="3.8"/>
<circle cx="212.3" cy="39.7" r="2.97"/>
<circle cx="212.3" cy="39.7" r="3.7"/>
<circle cx="212.3" cy="39.7" r="2.58"/>
<circle cx="157.8" cy="49.7" r="1"/>
<circle cx="157.9" cy="49.7" r="5.6"/>
<circle cx="157.9" cy="49.7" r="4.3"/>
<circle cx="172.3" cy="59.7" r="2.99"/>
<circle cx="172.3" cy="59.7" r="2.58"/>
<circle cx="212.3" cy="59.7" r="2.99"/>
<circle cx="212.3" cy="59.7" r="2.58"/>
<circle cx="288.9" cy="54.2" r="6.4"/>
<circle cx="288.9" cy="54.2" r="6.8"/>
<circle cx="288.9" cy="54.2" r="10.3"/>
<circle cx="288.9" cy="54.2" r="14.3"/>
<circle cx="288.9" cy="54.2" r="14"/>
<circle cx="288.9" cy="54.2" r="12.7"/>
<circle cx="290.5" cy="117.9" r="6.4"/>
<circle cx="290.5" cy="117.9" r="14.3"/>
<circle cx="290.5" cy="117.9" r="10.3"/>
<circle cx="290.5" cy="117.9" r="6.7"/>
<circle cx="290.5" cy="117.9" r="12.7"/>
<circle cx="290.5" cy="117.9" r="14"/>
<circle cx="232.4" cy="246.9" r="5"/>
<circle cx="232.4" cy="246.9" r="3"/>
</g>
<g fill="#000" stroke="#000" stroke-width=".26">
<path d="M110.9 186.9l3.4-3.4 1 1.3z" fill-rule="evenodd"/>
<path d="M159.5 190.2l1.1 1.1-3.9 2.8z" fill-rule="evenodd"/>
<path d="M142.1 210.9l3.9 2.9-1.2 1.1z" fill-rule="evenodd"/>
</g>
<text font-size="6.3" x="365.3" y="265.3">MAGNUM 7</text>
<g font-size="5.6">
<text x="289.9" y="29.5">TOP AND SIDE BEARINGS</text>
<text x="301.6" y="94.1">LOWER BEARINGS</text>
<text x="226.7" y="261.2">PRECISION</text>
<text x="226.7" y="266.8">PLASMA LLC.</text>
</g>
<text font-size="4.9" x="281.7" y="261">MAGNUM 7 GANTRY KIT</text>
<g font-size="4.7">
<text x="175.2" y="148.2">TOP BEARINGS</text>
<text x="255.9" y="155.4">SIDE GUIDE BEARINGS INSTALLATION INSTRUCTIONS:</text>
<text x="255.9" y="164.4">1. INSTALL BEARING ASSEMBLY FINGER TIGHT.</text>
<text x="255.9" y="173.5">2. USING (2) 9/16&quot; WRENCHES, LOOSEN NUT 1/2 TURN.</text>
<text x="175" y="184.3">SIDE BEARINGS</text>
<text x="255.9" y="182.5">3. USING WRENCH, PULL HEAD OF BOLT TOWARDS CRS RAIL.</text>
<text x="255.9" y="191.6">4. TIGHTEN LOWER NUT.</text>
<text x="255.9" y="200.6">THIS PROCEDURE WILL PREVENT THE BEARING FROM WALKING AWAY</text>
<text x="255.9" y="205.2">FROM THE RAIL AND WILL ALLOW FOR A PRELOAD OF THE BEARING.</text>
<text x="171.6" y="237">LOWER BEARINGS</text>
</g>
<text font-size="4" x="296.3" y="243.3">B</text>
<g font-size="3.3">
<text x="275.9" y="243">1:2</text>
<text x="268.8" y="248.2">INCHES</text>
<text x="304.7" y="248">7/15/17</text>
<text x="326.1" y="248">RWC</text>
<text x="278.7" y="253.1">Y</text>
<text x="417" y="263.2">1</text>
<text x="416.9" y="267.5">1</text>
</g>
<g font-size="2.6">
<text x="224.8" y="225.9">TOLERANCES +/- UNLESS</text>
<text x="270" y="223.1">MACHINING</text>
<text x="288.9" y="223.1">WELDING</text>
<text x="303.8" y="223.1">FABRICATING</text>
<text x="324.8" y="223.7">FINISH REQUIREMENTS</text>
<text x="356.3" y="223.6">USED ON REFERENCE MACHINE/DRAWING:</text>
<text x="224.8" y="229.9">OTHERWISE SPECIFIED</text>
<text x="257.6" y="228.1">DECIMAL</text>
<text x="257.6" y="232.9">ANGLE</text>
<text x="272.5" y="228">.03, .005</text>
<text x="293.3" y="228.1">.13</text>
<text x="311.2" y="228.5">.06</text>
<text x="258.5" y="243">SCALE:</text>
<text x="287.5" y="242.8">SIZE:</text>
<text x="304.5" y="242.9">DATE</text>
<text x="326.2" y="243.2">NAME</text>
<text x="356.2" y="243.1">MATERIAL:</text>
<text x="258.5" y="248">UNITS:</text>
<text x="287.6" y="248">DRAWN</text>
<text x="258.4" y="253.2">SOLIDS (Y/N):</text>
<text x="287.5" y="253">CHECKED</text>
<text x="356.2" y="257.9">DRAWING NUMBER:</text>
<text x="407.1" y="257.8">REV.</text>
<text x="268.9" y="258.2">TITLE:</text>
<text x="407" y="263.2">SHEET</text>
<text x="407" y="267.2">OF</text>
</g>
<text font-size="2" x="224.3" y="237.9">THE INFORMATION CONTAINED IN THIS DRAWING IS THE SOLE PROPERTY OF PRECISION PLASMA LLC. ANY REPRODUCTION IN PART OR WHOLE WITHOUT WRITTEN PERMISSION IS PROHIBITED.</text>
</svg>
